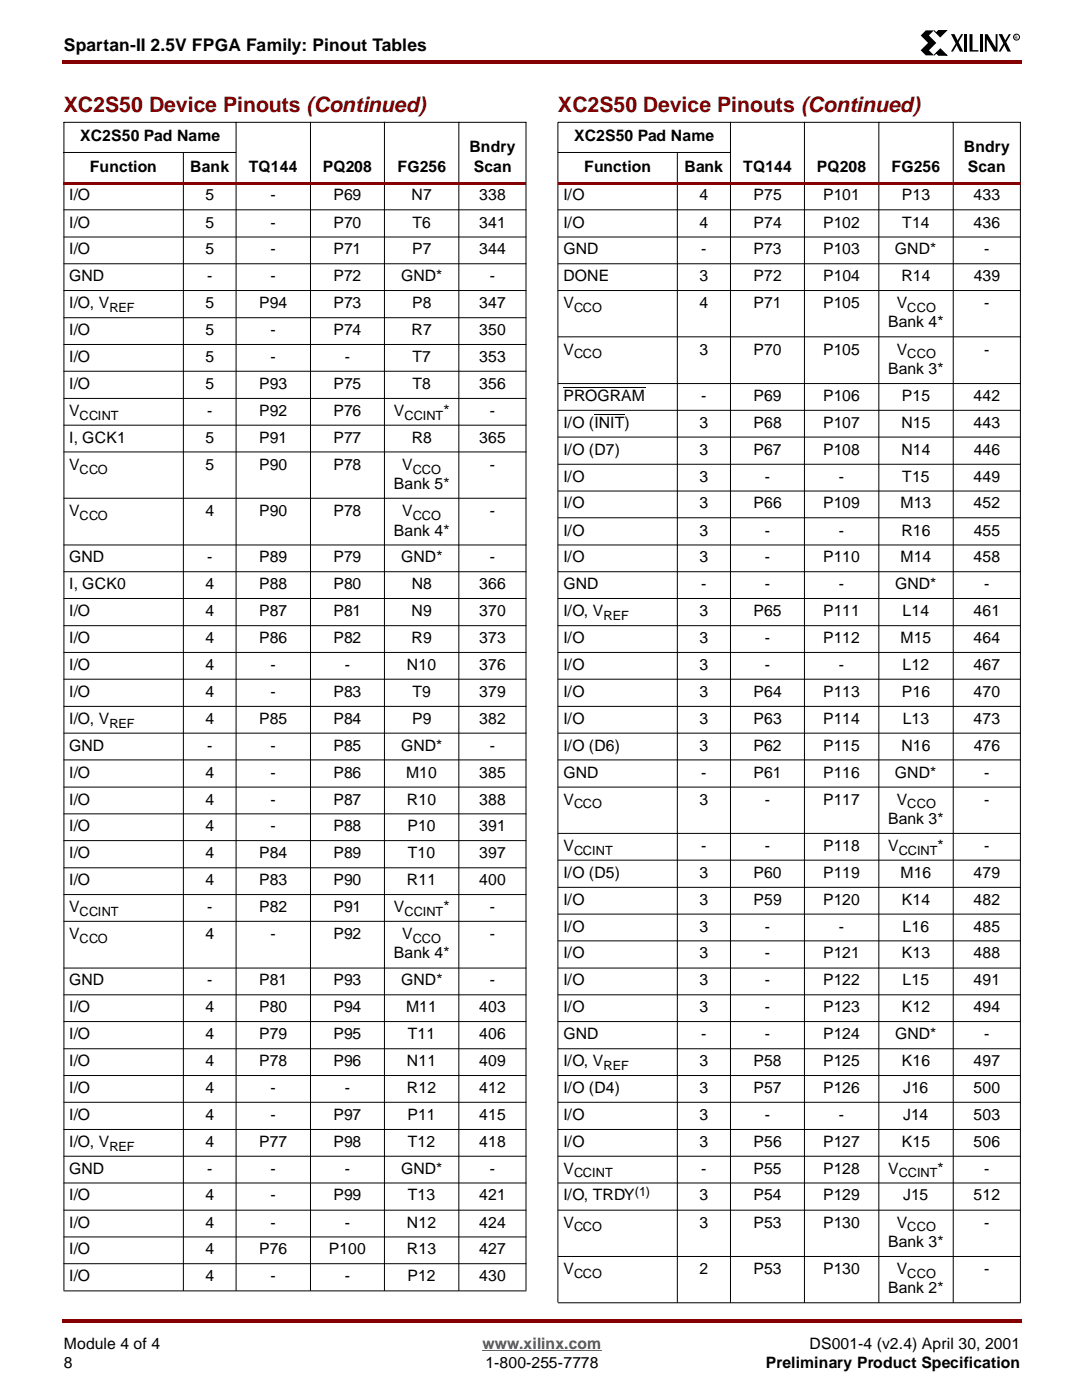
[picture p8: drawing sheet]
<svg xmlns="http://www.w3.org/2000/svg" width="216mm" height="279mm" viewBox="0 0 216 279" stroke-linecap="round" stroke-linejoin="round" font-family="sans-serif">
<g fill="#850000">
<path d="M12.4 12h.3v.7h-.3z"/>
<path d="M203.2 12h.4v.7h-.4z"/>
<path d="M12.7 12h190.5v.7h-190.5z"/>
</g>
<path d="M12.7 266.7h190.4v7.6h-190.4z" fill="#fff"/>
<path d="M96.1 269.2h23.7" fill="none" stroke="#00f" stroke-width=".2"/>
<g fill="#850000">
<path d="M12.4 262.9h.3v.7h-.3z"/>
<path d="M203.2 262.9h.4v.7h-.4z"/>
<path d="M12.7 262.9h190.5v.7h-190.5z"/>
</g>
<path d="M183.2 6h19.9v5.2h-19.9z" fill="#fff"/>
<path d="M183.4 7.1l1-1h1.6l-1 1 1.5 1.5-1.5 1.4 1 1h-1.6l-1-1 1.4-1.5zM189.4 6.8h.7l1.7 3.5h-.6zM191.4 6.8h.4l-2 3.5h-.4zM192 6.8h.6v3.5h-.6zM193.1 6.8h.6v3.2h1.2v.3h-1.8zM195.1 6.8h.6v3.5h-.6zM196.2 6.8h.5l1.6 2.7v-2.7h.4v3.5h-.7l-1.5-2.5v2.5h-.3zM198.9 6.8h.7l1.7 3.5h-.6zM200.9 6.8h.4l-2 3.5h-.4z" fill="#000"/>
<path d="M186 6.1l.5 .4 .4-.4h1.6l-1.2 1.2zM186.5 10.6l-.5 .4 1.3-1.3 1.3 1.3h-1.7z" fill="#000" stroke="#000" stroke-width=".2"/>
<g fill="none" stroke="#000" stroke-width=".2">
<path d="M12.6 24.4h92.2M12.6 30.4h34.4M12.7 24.4v232.8M36.5 30.4v226.9M47 24.3v233M61.8 24.3v233M76.6 24.3v233M91.4 24.3v233M104.8 24.4v232.8"/>
<circle cx="202.5" cy="7.4" r=".59"/>
</g>
<path d="M12.6 36.2h92.2v.5h-92.2z" fill="#850000"/>
<g fill="none" stroke="#000" stroke-width=".2">
<path d="M111.1 30.4h34.4M134.9 30.4v229.3M145.5 24.3v235.4M160.2 24.3v235.4M175 24.3v235.4M189.9 24.3v235.4M203.2 24.4v235.2M203.3 24.4h-92.2v235.2M12.6 41.8h92.2M12.6 47.2h92.2M12.6 52.6h92.2M12.6 57.9h92.2"/>
<path d="M12.6 63.3h92.2M12.6 68.7h92.2M12.6 74h92.2M12.6 79.4h92.2M112.2 77.2h16.4M12.6 84.7h92.2M12.6 90.1h92.2M12.6 99.3h92.2M118.4 82.5h6M12.6 108.6h92.2M12.6 114h92.2M12.6 119.3h92.2"/>
<path d="M12.6 124.7h92.2M12.6 130h92.2M12.6 135.4h92.2M12.6 140.8h92.2M12.6 146.1h92.2M12.6 151.5h92.2M12.6 156.9h92.2M12.6 162.2h92.2M12.6 167.6h92.2M12.6 173h92.2M12.6 178.3h92.2M12.6 183.6h92.2"/>
<path d="M12.6 193h92.2M12.6 198.3h92.2M12.6 203.6h92.2M12.6 209h92.2M12.6 214.4h92.2M12.6 219.7h92.2M12.6 225.1h92.2M12.6 230.5h92.2M12.6 235.8h92.2M12.6 241.2h92.2M12.6 246.5h92.2M12.6 251.9h92.2"/>
<path d="M12.6 257.3h92.2"/>
</g>
<path d="M111.1 36.2h92.2v.5h-92.2z" fill="#850000"/>
<g fill="none" stroke="#000" stroke-width=".2">
<path d="M111.1 41.8h92.2M111.1 47.2h92.2M111.1 52.6h92.2M111.1 57.9h92.2M111.1 67.1h92.2M111.1 76.5h92.2M111.1 81.8h92.2M111.1 87.1h92.2M111.1 92.5h92.2M111.1 97.9h92.2M111.1 103.2h92.2M111.1 108.6h92.2"/>
<path d="M111.1 114h92.2M111.1 119.3h92.2M111.1 124.7h92.2M111.1 130h92.2M111.1 135.4h92.2M111.1 140.8h92.2M111.1 146.1h92.2M111.1 151.5h92.2M111.1 156.9h92.2M111.1 166.1h92.2M111.1 171.4h92.2M111.1 176.9h92.2"/>
<path d="M111.1 182.2h92.2M111.1 187.5h92.2M111.1 193h92.2M111.1 198.3h92.2M111.1 203.6h92.2M111.1 209h92.2M111.1 214.4h92.2M111.1 219.7h92.2M111.1 225.1h92.2M111.1 230.5h92.2M111.1 235.8h92.2M111.1 241.2h92.2"/>
<path d="M111.1 250.4h92.2M111.1 259.7h92.2"/>
</g>
<g font-size="4.2" fill="#850000">
<text x="12.7" y="22.3">XC2S50 Device Pinouts (Continued)</text>
<text x="111.1" y="22.3">XC2S50 Device Pinouts (Continued)</text>
</g>
<text font-size="3.5" x="12.7" y="10.2">Spartan-II 2.5V FPGA Family: Pinout Tables</text>
<g font-size="3.1">
<text x="15.9" y="28.2">XC2S50 Pad Name</text>
<text x="114.3" y="28.2">XC2S50 Pad Name</text>
<text x="17.9" y="34.3">Function</text>
<text x="37.9" y="34.3">Bank</text>
<text x="49.6" y="34.3">TQ144</text>
<text x="64.3" y="34.3">PQ208</text>
<text x="79.2" y="34.3">FG256</text>
<text x="93.5" y="30.4">Bndry</text>
<text x="94.4" y="34.3">Scan</text>
<text x="116.4" y="34.3">Function</text>
<text x="136.3" y="34.3">Bank</text>
<text x="148" y="34.3">TQ144</text>
<text x="162.7" y="34.3">PQ208</text>
<text x="177.6" y="34.3">FG256</text>
<text x="192" y="30.4">Bndry</text>
<text x="192.7" y="34.3">Scan</text>
<text x="13.7" y="40">I/O</text>
<text x="40.9" y="40">5</text>
<text x="53.9" y="40">-</text>
<text x="66.4" y="40">P69</text>
<text x="82" y="40">N7</text>
<text x="95.5" y="40">338</text>
<text x="112.2" y="40">I/O</text>
<text x="139.3" y="40">4</text>
<text x="150.1" y="40">P75</text>
<text x="164" y="40">P101</text>
<text x="179.6" y="40">P13</text>
<text x="193.9" y="40">433</text>
<text x="13.7" y="45.4">I/O</text>
<text x="40.9" y="45.4">5</text>
<text x="53.9" y="45.4">-</text>
<text x="66.4" y="45.4">P70</text>
<text x="82.2" y="45.4">T6</text>
<text x="95.5" y="45.4">341</text>
<text x="112.2" y="45.4">I/O</text>
<text x="139.3" y="45.4">4</text>
<text x="150.1" y="45.4">P74</text>
<text x="164" y="45.4">P102</text>
<text x="179.7" y="45.4">T14</text>
<text x="193.9" y="45.4">436</text>
<text x="13.7" y="50.7">I/O</text>
<text x="40.9" y="50.7">5</text>
<text x="53.9" y="50.7">-</text>
<text x="66.4" y="50.7">P71</text>
<text x="82.1" y="50.7">P7</text>
<text x="95.5" y="50.7">344</text>
<text x="112.2" y="50.7">GND</text>
<text x="139.7" y="50.7">-</text>
<text x="150.1" y="50.7">P73</text>
<text x="163.9" y="50.7">P103</text>
<text x="178.3" y="50.7">GND*</text>
<text x="196" y="50.7">-</text>
<text x="13.7" y="56">GND</text>
<text x="41.3" y="56">-</text>
<text x="53.9" y="56">-</text>
<text x="66.4" y="56">P72</text>
<text x="79.9" y="56">GND*</text>
<text x="97.6" y="56">-</text>
<text x="112.2" y="56">DONE</text>
<text x="139.3" y="56">3</text>
<text x="150.1" y="56">P72</text>
<text x="164" y="56">P104</text>
<text x="179.5" y="56">R14</text>
<text x="193.9" y="56">439</text>
<text x="13.7" y="61.5">I/O, V</text>
<text x="40.9" y="61.5">5</text>
<text x="51.6" y="61.5">P94</text>
<text x="66.4" y="61.5">P73</text>
<text x="82.1" y="61.5">P8</text>
<text x="95.5" y="61.5">347</text>
<text x="112.2" y="61.5">V</text>
<text x="139.3" y="61.5">4</text>
<text x="150.1" y="61.5">P71</text>
<text x="163.9" y="61.5">P105</text>
<text x="176.9" y="65.3">Bank 4*</text>
<text x="178.6" y="61.5">V</text>
<text x="196" y="61.5">-</text>
<text x="13.7" y="66.8">I/O</text>
<text x="40.9" y="66.8">5</text>
<text x="53.9" y="66.8">-</text>
<text x="66.4" y="66.8">P74</text>
<text x="82" y="66.8">R7</text>
<text x="95.5" y="66.8">350</text>
<text x="112.2" y="70.7">V</text>
<text x="139.3" y="70.7">3</text>
<text x="150.1" y="70.7">P70</text>
<text x="163.9" y="70.7">P105</text>
<text x="178.6" y="70.7">V</text>
<text x="196" y="70.7">-</text>
<text x="13.7" y="72.1">I/O</text>
<text x="13.7" y="77.6">I/O</text>
<text x="40.9" y="72.1">5</text>
<text x="40.9" y="77.6">5</text>
<text x="51.6" y="77.6">P93</text>
<text x="53.9" y="72.1">-</text>
<text x="66.4" y="77.6">P75</text>
<text x="68.7" y="72.1">-</text>
<text x="82.2" y="72.1">T7</text>
<text x="82.2" y="77.6">T8</text>
<text x="95.5" y="72.1">353</text>
<text x="95.5" y="77.6">356</text>
<text x="176.9" y="74.6">Bank 3*</text>
<text x="13.7" y="82.9">V</text>
<text x="41.3" y="82.9">-</text>
<text x="51.6" y="82.9">P92</text>
<text x="66.4" y="82.9">P76</text>
<text x="78.4" y="82.9">V</text>
<text x="88.3" y="82.9">*</text>
<text x="97.6" y="82.9">-</text>
<text x="112.2" y="79.9">PROGRAM</text>
<text x="139.6" y="79.9">-</text>
<text x="150.1" y="79.9">P69</text>
<text x="163.9" y="79.9">P106</text>
<text x="179.6" y="79.9">P15</text>
<text x="193.9" y="79.9">442</text>
<text x="13.7" y="88.2">I, GCK1</text>
<text x="40.9" y="88.2">5</text>
<text x="51.6" y="88.2">P91</text>
<text x="66.4" y="88.2">P77</text>
<text x="82" y="88.2">R8</text>
<text x="95.5" y="88.2">365</text>
<text x="112.2" y="85.3">I/O (INIT)</text>
<text x="139.3" y="85.3">3</text>
<text x="150.1" y="85.3">P68</text>
<text x="164" y="85.3">P107</text>
<text x="179.5" y="85.3">N15</text>
<text x="193.9" y="85.3">443</text>
<text x="13.7" y="93.6">V</text>
<text x="40.9" y="93.6">5</text>
<text x="51.6" y="93.6">P90</text>
<text x="66.4" y="93.6">P78</text>
<text x="80.1" y="93.6">V</text>
<text x="97.6" y="93.6">-</text>
<text x="112.2" y="90.7">I/O (D7)</text>
<text x="139.3" y="90.7">3</text>
<text x="150.1" y="90.7">P67</text>
<text x="163.9" y="90.7">P108</text>
<text x="179.5" y="90.7">N14</text>
<text x="193.9" y="90.7">446</text>
<text x="78.4" y="97.4">Bank 5*</text>
<text x="112.2" y="96">I/O</text>
<text x="112.2" y="101.3">I/O</text>
<text x="139.3" y="101.3">3</text>
<text x="139.3" y="96">3</text>
<text x="150.1" y="101.3">P66</text>
<text x="152.3" y="96">-</text>
<text x="164" y="101.3">P109</text>
<text x="167.1" y="96">-</text>
<text x="179.4" y="101.3">M13</text>
<text x="179.7" y="96">T15</text>
<text x="193.9" y="96">449</text>
<text x="193.9" y="101.3">452</text>
<text x="13.7" y="102.9">V</text>
<text x="40.9" y="102.9">4</text>
<text x="51.6" y="102.9">P90</text>
<text x="66.4" y="102.9">P78</text>
<text x="78.4" y="106.8">Bank 4*</text>
<text x="80.1" y="102.9">V</text>
<text x="97.6" y="102.9">-</text>
<text x="112.2" y="106.8">I/O</text>
<text x="139.3" y="106.8">3</text>
<text x="152.3" y="106.8">-</text>
<text x="167.1" y="106.8">-</text>
<text x="179.5" y="106.8">R16</text>
<text x="193.9" y="106.8">455</text>
<text x="13.7" y="112.1">GND</text>
<text x="41.3" y="112.1">-</text>
<text x="51.6" y="112.1">P89</text>
<text x="66.4" y="112.1">P79</text>
<text x="79.9" y="112.1">GND*</text>
<text x="97.6" y="112.1">-</text>
<text x="112.2" y="112.1">I/O</text>
<text x="139.3" y="112.1">3</text>
<text x="152.3" y="112.1">-</text>
<text x="163.9" y="112.1">P110</text>
<text x="179.4" y="112.1">M14</text>
<text x="193.9" y="112.1">458</text>
<text x="13.7" y="117.4">I, GCK0</text>
<text x="40.9" y="117.4">4</text>
<text x="51.6" y="117.4">P88</text>
<text x="66.4" y="117.4">P80</text>
<text x="82" y="117.4">N8</text>
<text x="95.5" y="117.4">366</text>
<text x="112.2" y="117.4">GND</text>
<text x="139.6" y="117.4">-</text>
<text x="152.3" y="117.4">-</text>
<text x="167.1" y="117.4">-</text>
<text x="178.3" y="117.4">GND*</text>
<text x="196" y="117.4">-</text>
<text x="13.7" y="122.8">I/O</text>
<text x="40.9" y="122.8">4</text>
<text x="51.6" y="122.8">P87</text>
<text x="66.4" y="122.8">P81</text>
<text x="82" y="122.8">N9</text>
<text x="95.5" y="122.8">370</text>
<text x="112.2" y="122.8">I/O, V</text>
<text x="139.3" y="122.8">3</text>
<text x="150.1" y="122.8">P65</text>
<text x="163.9" y="122.8">P111</text>
<text x="179.8" y="122.8">L14</text>
<text x="193.9" y="122.8">461</text>
<text x="13.7" y="128.2">I/O</text>
<text x="40.9" y="128.2">4</text>
<text x="51.6" y="128.2">P86</text>
<text x="66.4" y="128.2">P82</text>
<text x="82" y="128.2">R9</text>
<text x="95.5" y="128.2">373</text>
<text x="112.2" y="128.2">I/O</text>
<text x="139.3" y="128.2">3</text>
<text x="152.3" y="128.2">-</text>
<text x="163.9" y="128.2">P112</text>
<text x="179.4" y="128.2">M15</text>
<text x="193.9" y="128.2">464</text>
<text x="13.7" y="133.5">I/O</text>
<text x="40.9" y="133.5">4</text>
<text x="53.9" y="133.5">-</text>
<text x="68.7" y="133.5">-</text>
<text x="81.1" y="133.5">N10</text>
<text x="95.5" y="133.5">376</text>
<text x="112.2" y="133.5">I/O</text>
<text x="139.3" y="133.5">3</text>
<text x="152.3" y="133.5">-</text>
<text x="167.1" y="133.5">-</text>
<text x="179.8" y="133.5">L12</text>
<text x="193.9" y="133.5">467</text>
<text x="13.7" y="138.9">I/O</text>
<text x="40.9" y="138.9">4</text>
<text x="53.9" y="138.9">-</text>
<text x="66.4" y="138.9">P83</text>
<text x="82.2" y="138.9">T9</text>
<text x="95.5" y="138.9">379</text>
<text x="112.2" y="138.9">I/O</text>
<text x="139.3" y="138.9">3</text>
<text x="150.1" y="138.9">P64</text>
<text x="164" y="138.9">P113</text>
<text x="179.6" y="138.9">P16</text>
<text x="193.9" y="138.9">470</text>
<text x="13.7" y="144.3">I/O, V</text>
<text x="13.7" y="149.6">GND</text>
<text x="40.9" y="144.3">4</text>
<text x="41.3" y="149.6">-</text>
<text x="51.6" y="144.3">P85</text>
<text x="53.9" y="149.6">-</text>
<text x="66.4" y="144.3">P84</text>
<text x="66.4" y="149.6">P85</text>
<text x="79.9" y="149.6">GND*</text>
<text x="82.1" y="144.3">P9</text>
<text x="95.5" y="144.3">382</text>
<text x="97.6" y="149.6">-</text>
<text x="112.2" y="144.3">I/O</text>
<text x="112.2" y="149.6">I/O (D6)</text>
<text x="139.3" y="149.6">3</text>
<text x="139.3" y="144.3">3</text>
<text x="150.1" y="149.6">P62</text>
<text x="150.1" y="144.3">P63</text>
<text x="163.9" y="149.6">P115</text>
<text x="164" y="144.3">P114</text>
<text x="179.5" y="149.6">N16</text>
<text x="179.8" y="144.3">L13</text>
<text x="193.9" y="144.3">473</text>
<text x="193.9" y="149.6">476</text>
<text x="13.7" y="155">I/O</text>
<text x="40.9" y="155">4</text>
<text x="53.9" y="155">-</text>
<text x="66.4" y="155">P86</text>
<text x="80.9" y="155">M10</text>
<text x="95.5" y="155">385</text>
<text x="112.2" y="155">GND</text>
<text x="139.7" y="155">-</text>
<text x="150.1" y="155">P61</text>
<text x="163.9" y="155">P116</text>
<text x="178.3" y="155">GND*</text>
<text x="196" y="155">-</text>
<text x="13.7" y="160.4">I/O</text>
<text x="40.9" y="160.4">4</text>
<text x="53.9" y="160.4">-</text>
<text x="66.4" y="160.4">P87</text>
<text x="81.1" y="160.4">R10</text>
<text x="95.5" y="160.4">388</text>
<text x="112.2" y="160.4">V</text>
<text x="139.3" y="160.4">3</text>
<text x="152.3" y="160.4">-</text>
<text x="163.9" y="160.4">P117</text>
<text x="178.6" y="160.4">V</text>
<text x="196" y="160.4">-</text>
<text x="13.7" y="165.7">I/O</text>
<text x="40.9" y="165.7">4</text>
<text x="53.9" y="165.7">-</text>
<text x="66.4" y="165.7">P88</text>
<text x="81.1" y="165.7">P10</text>
<text x="95.5" y="165.7">391</text>
<text x="176.9" y="164.2">Bank 3*</text>
<text x="13.7" y="171.1">I/O</text>
<text x="40.9" y="171.1">4</text>
<text x="51.6" y="171.1">P84</text>
<text x="66.4" y="171.1">P89</text>
<text x="81.2" y="171.1">T10</text>
<text x="95.5" y="171.1">397</text>
<text x="112.2" y="169.6">V</text>
<text x="139.6" y="169.6">-</text>
<text x="152.3" y="169.6">-</text>
<text x="163.9" y="169.6">P118</text>
<text x="176.9" y="169.6">V</text>
<text x="186.7" y="169.6">*</text>
<text x="196" y="169.6">-</text>
<text x="13.7" y="176.4">I/O</text>
<text x="40.9" y="176.4">4</text>
<text x="51.6" y="176.4">P83</text>
<text x="66.4" y="176.4">P90</text>
<text x="81.1" y="176.4">R11</text>
<text x="95.5" y="176.4">400</text>
<text x="112.2" y="174.9">I/O (D5)</text>
<text x="139.3" y="174.9">3</text>
<text x="150.1" y="174.9">P60</text>
<text x="163.9" y="174.9">P119</text>
<text x="179.4" y="174.9">M16</text>
<text x="193.9" y="174.9">479</text>
<text x="13.7" y="181.8">V</text>
<text x="41.3" y="181.8">-</text>
<text x="51.6" y="181.8">P82</text>
<text x="66.4" y="181.8">P91</text>
<text x="78.4" y="181.8">V</text>
<text x="88.3" y="181.8">*</text>
<text x="97.6" y="181.8">-</text>
<text x="112.2" y="180.3">I/O</text>
<text x="112.2" y="185.7">I/O</text>
<text x="139.3" y="180.3">3</text>
<text x="139.3" y="185.7">3</text>
<text x="150.1" y="180.3">P59</text>
<text x="152.3" y="185.7">-</text>
<text x="164" y="180.3">P120</text>
<text x="167.1" y="185.7">-</text>
<text x="179.6" y="180.3">K14</text>
<text x="179.8" y="185.7">L16</text>
<text x="193.9" y="185.7">485</text>
<text x="193.9" y="180.3">482</text>
<text x="13.7" y="187.2">V</text>
<text x="40.9" y="187.2">4</text>
<text x="53.9" y="187.2">-</text>
<text x="66.4" y="187.2">P92</text>
<text x="78.4" y="191">Bank 4*</text>
<text x="80.1" y="187.2">V</text>
<text x="97.6" y="187.2">-</text>
<text x="112.2" y="191">I/O</text>
<text x="139.3" y="191">3</text>
<text x="152.3" y="191">-</text>
<text x="163.9" y="191">P121</text>
<text x="179.6" y="191">K13</text>
<text x="193.9" y="191">488</text>
<text x="13.7" y="196.4">GND</text>
<text x="41.3" y="196.4">-</text>
<text x="51.6" y="196.4">P81</text>
<text x="66.4" y="196.4">P93</text>
<text x="79.9" y="196.4">GND*</text>
<text x="97.6" y="196.4">-</text>
<text x="112.2" y="196.4">I/O</text>
<text x="139.3" y="196.4">3</text>
<text x="152.3" y="196.4">-</text>
<text x="163.9" y="196.4">P122</text>
<text x="179.8" y="196.4">L15</text>
<text x="193.9" y="196.4">491</text>
<text x="13.7" y="201.8">I/O</text>
<text x="40.9" y="201.8">4</text>
<text x="51.6" y="201.8">P80</text>
<text x="66.4" y="201.8">P94</text>
<text x="80.9" y="201.8">M11</text>
<text x="95.5" y="201.8">403</text>
<text x="112.2" y="201.8">I/O</text>
<text x="139.3" y="201.8">3</text>
<text x="152.3" y="201.8">-</text>
<text x="163.9" y="201.8">P123</text>
<text x="179.6" y="201.8">K12</text>
<text x="193.9" y="201.8">494</text>
<text x="13.7" y="207.1">I/O</text>
<text x="40.9" y="207.1">4</text>
<text x="51.6" y="207.1">P79</text>
<text x="66.4" y="207.1">P95</text>
<text x="81.2" y="207.1">T11</text>
<text x="95.5" y="207.1">406</text>
<text x="112.2" y="207.1">GND</text>
<text x="139.7" y="207.1">-</text>
<text x="152.4" y="207.1">-</text>
<text x="163.9" y="207.1">P124</text>
<text x="178.3" y="207.1">GND*</text>
<text x="196" y="207.1">-</text>
<text x="13.7" y="212.5">I/O</text>
<text x="40.9" y="212.5">4</text>
<text x="51.6" y="212.5">P78</text>
<text x="66.4" y="212.5">P96</text>
<text x="81.1" y="212.5">N11</text>
<text x="95.5" y="212.5">409</text>
<text x="112.2" y="212.5">I/O, V</text>
<text x="139.3" y="212.5">3</text>
<text x="150.1" y="212.5">P58</text>
<text x="163.9" y="212.5">P125</text>
<text x="179.6" y="212.5">K16</text>
<text x="193.9" y="212.5">497</text>
<text x="13.7" y="217.8">I/O</text>
<text x="40.9" y="217.8">4</text>
<text x="53.9" y="217.8">-</text>
<text x="68.7" y="217.8">-</text>
<text x="81.1" y="217.8">R12</text>
<text x="95.5" y="217.8">412</text>
<text x="112.2" y="217.8">I/O (D4)</text>
<text x="139.3" y="217.8">3</text>
<text x="150.1" y="217.8">P57</text>
<text x="163.9" y="217.8">P126</text>
<text x="179.9" y="217.8">J16</text>
<text x="193.9" y="217.8">500</text>
<text x="13.7" y="223.2">I/O</text>
<text x="40.9" y="223.2">4</text>
<text x="53.9" y="223.2">-</text>
<text x="66.4" y="223.2">P97</text>
<text x="81.1" y="223.2">P11</text>
<text x="95.5" y="223.2">415</text>
<text x="112.2" y="223.2">I/O</text>
<text x="139.3" y="223.2">3</text>
<text x="152.3" y="223.2">-</text>
<text x="167.1" y="223.2">-</text>
<text x="179.9" y="223.2">J14</text>
<text x="193.9" y="223.2">503</text>
<text x="13.7" y="228.6">I/O, V</text>
<text x="13.7" y="233.9">GND</text>
<text x="40.9" y="228.6">4</text>
<text x="41.3" y="233.9">-</text>
<text x="51.6" y="228.6">P77</text>
<text x="53.9" y="233.9">-</text>
<text x="66.4" y="228.6">P98</text>
<text x="68.7" y="233.9">-</text>
<text x="79.9" y="233.9">GND*</text>
<text x="81.2" y="228.6">T12</text>
<text x="95.5" y="228.6">418</text>
<text x="97.6" y="233.9">-</text>
<text x="112.2" y="228.6">I/O</text>
<text x="112.2" y="233.9">V</text>
<text x="139.3" y="228.6">3</text>
<text x="139.6" y="233.9">-</text>
<text x="150.1" y="233.9">P55</text>
<text x="150.1" y="228.6">P56</text>
<text x="163.9" y="233.9">P128</text>
<text x="164" y="228.6">P127</text>
<text x="176.9" y="233.9">V</text>
<text x="179.6" y="228.6">K15</text>
<text x="186.7" y="233.9">*</text>
<text x="193.9" y="228.6">506</text>
<text x="196" y="233.9">-</text>
<text x="13.7" y="239.3">I/O</text>
<text x="40.9" y="239.3">4</text>
<text x="53.9" y="239.3">-</text>
<text x="66.4" y="239.3">P99</text>
<text x="81.2" y="239.3">T13</text>
<text x="95.5" y="239.3">421</text>
<text x="112.2" y="239.3">I/O, TRDY</text>
<text x="139.3" y="239.3">3</text>
<text x="150.1" y="239.3">P54</text>
<text x="163.9" y="239.3">P129</text>
<text x="179.9" y="239.3">J15</text>
<text x="193.9" y="239.3">512</text>
<text x="13.7" y="244.7">I/O</text>
<text x="40.9" y="244.7">4</text>
<text x="53.9" y="244.7">-</text>
<text x="68.7" y="244.7">-</text>
<text x="81.1" y="244.7">N12</text>
<text x="95.5" y="244.7">424</text>
<text x="112.2" y="244.7">V</text>
<text x="139.3" y="244.7">3</text>
<text x="150.1" y="244.7">P53</text>
<text x="163.9" y="244.7">P130</text>
<text x="178.6" y="244.7">V</text>
<text x="196" y="244.7">-</text>
<text x="13.7" y="250">I/O</text>
<text x="40.9" y="250">4</text>
<text x="51.6" y="250">P76</text>
<text x="65.5" y="250">P100</text>
<text x="81.1" y="250">R13</text>
<text x="95.5" y="250">427</text>
<text x="176.9" y="248.6">Bank 3*</text>
<text x="13.7" y="255.4">I/O</text>
<text x="40.9" y="255.4">4</text>
<text x="53.9" y="255.4">-</text>
<text x="68.7" y="255.4">-</text>
<text x="81.1" y="255.4">P12</text>
<text x="95.5" y="255.4">430</text>
<text x="112.2" y="253.9">V</text>
<text x="139.3" y="253.9">2</text>
<text x="150.1" y="253.9">P53</text>
<text x="163.9" y="253.9">P130</text>
<text x="176.9" y="257.8">Bank 2*</text>
<text x="178.6" y="253.9">V</text>
<text x="196" y="253.9">-</text>
<text x="12.7" y="268.8">Module 4 of 4</text>
<text x="161.2" y="268.8">DS001-4 (v2.4) April 30, 2001</text>
<text x="12.7" y="272.7">8</text>
<text x="96.7" y="272.7">1-800-255-7778</text>
<text x="152.5" y="272.7">Preliminary Product Specification</text>
</g>
<text font-size="3.1" fill="#00f" x="96.1" y="268.8">www.xilinx.com</text>
<g font-size="2.5">
<text x="21.8" y="62.2">REF</text>
<text x="114.3" y="62.2">CCO</text>
<text x="180.7" y="62.2">CCO</text>
<text x="114.3" y="71.5">CCO</text>
<text x="180.7" y="71.5">CCO</text>
<text x="15.9" y="83.6">CCINT</text>
<text x="80.5" y="83.6">CCINT</text>
<text x="15.9" y="94.4">CCO</text>
<text x="82.2" y="94.4">CCO</text>
<text x="15.9" y="103.6">CCO</text>
<text x="82.2" y="103.6">CCO</text>
<text x="120.2" y="123.6">REF</text>
<text x="21.8" y="145">REF</text>
<text x="114.3" y="161.1">CCO</text>
<text x="180.7" y="161.1">CCO</text>
<text x="114.3" y="170.3">CCINT</text>
<text x="179" y="170.3">CCINT</text>
<text x="15.9" y="182.6">CCINT</text>
<text x="80.5" y="182.6">CCINT</text>
<text x="15.9" y="188">CCO</text>
<text x="82.2" y="188">CCO</text>
<text x="120.2" y="213.3">REF</text>
<text x="21.8" y="229.4">REF</text>
<text x="114.3" y="234.7">CCINT</text>
<text x="126.4" y="238.3">(1)</text>
<text x="179" y="234.7">CCINT</text>
<text x="114.3" y="245.4">CCO</text>
<text x="180.7" y="245.4">CCO</text>
<text x="114.3" y="254.7">CCO</text>
<text x="180.7" y="254.7">CCO</text>
</g>
<text font-size=".9" x="202.1" y="7.7">R</text>
</svg>
